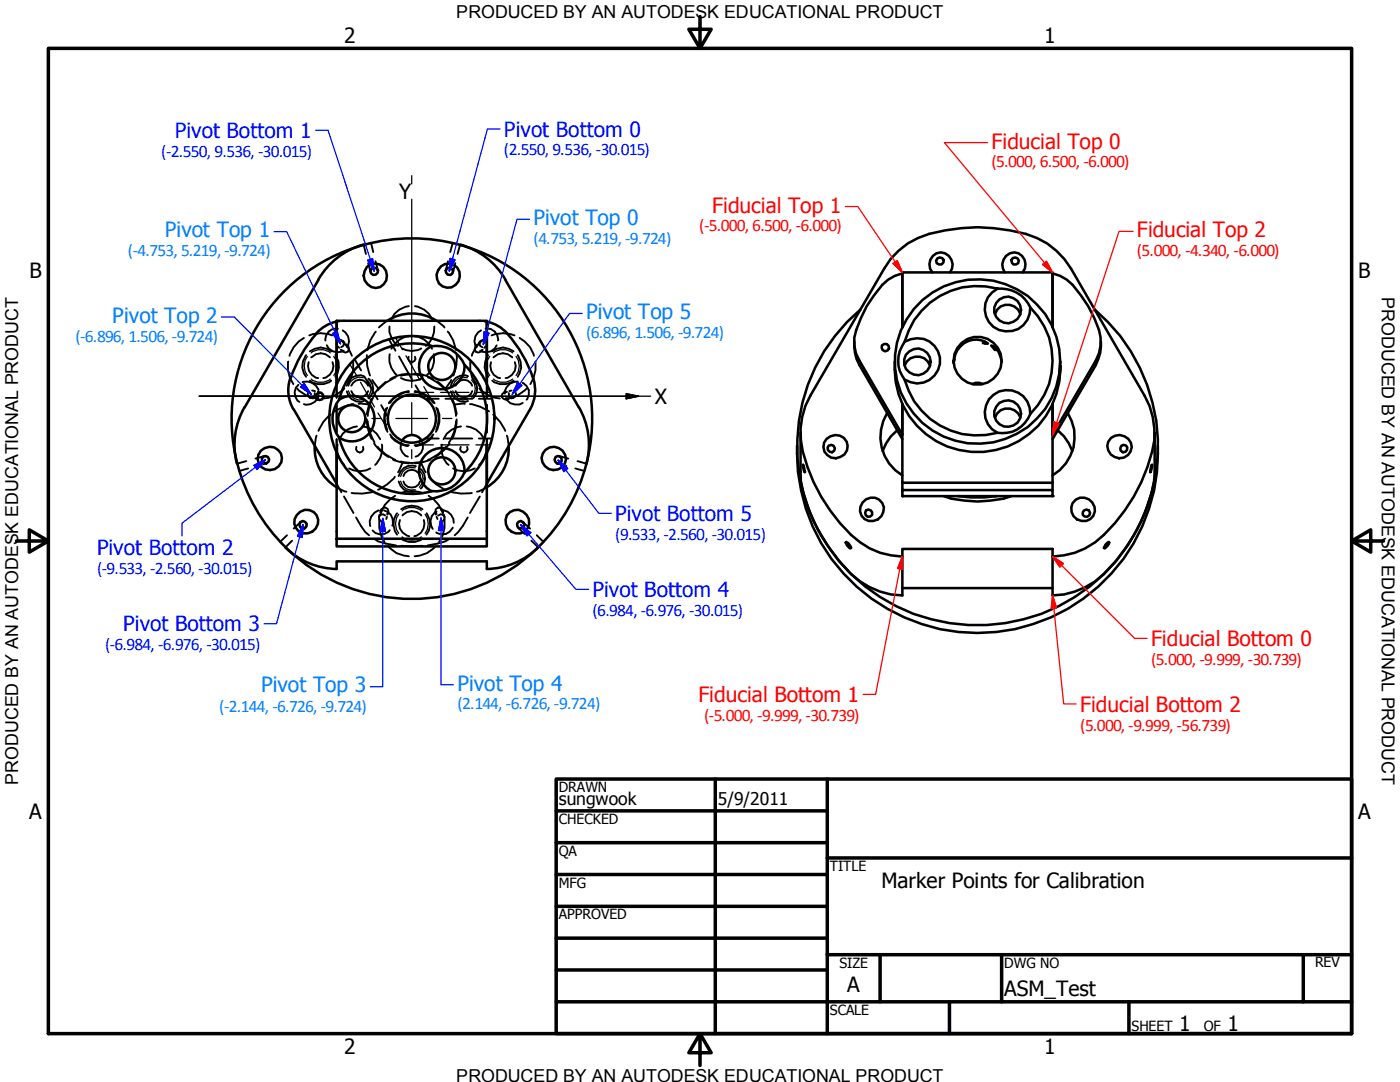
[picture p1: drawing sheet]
<svg xmlns="http://www.w3.org/2000/svg" width="279mm" height="216mm" viewBox="0 0 279 216" stroke-linecap="round" stroke-linejoin="round" font-family="sans-serif">
<!-- layer: Visible (ANSI) -->
<g fill="none" stroke="#000" stroke-width=".51">
<path d="M63.6 55.8l-14.8 25.5M72.5 48.8a15 15 0 0 0-9 7M73.2 53.3a2.41 2.41 0 0 1 3.9 .8 2.41 2.41 0 0 1-2.1 3.4 2.51 2.51 0 0 1-2.2-1.6 2.51 2.51 0 0 1 .4-2.6zM88 53.1a2.38 2.38 0 0 1 3.7 1.3 2.38 2.38 0 0 1-2.5 3 2.41 2.41 0 0 1-2-1.7 2.41 2.41 0 0 1 .8-2.6zM91.9 48.8a15 15 0 0 1 9 7M100.8 55.8l14.7 25.5M180.1 54.5a8.8 8.8 0 0 0-5.7 4.4 23.8 23.8 0 0 0-3.9 8.5v1.6l.3 1.5 .7 1.4 8.6 14.8M186.1 54.4a2.37 2.37 0 0 1 1.2-4 2.37 2.37 0 0 1 2.7 3.2l-.4 .8M199.1 57.6a4.5 4.5 0 0 0-.3 8 4.5 4.5 0 0 0 6.8-4.3M200.5 54.4a2.39 2.39 0 0 1 .2-3.3 2.39 2.39 0 0 1 3.3 0 2.47 2.47 0 0 1 .1 3.3M57.9 75.5a7.5 7.5 0 0 0 .6 6.1M63.2 66.5a25.5 25.5 0 0 0-5.2 9.1"/>
<path d="M67.2 64.2l-1.3 .4-1.2 .6-1.6 1.3M67.7 79.8a6 6 0 0 0 0 7.5M77.2 64a9 9 0 0 1 10 0M86.2 69a4.5 4.5 0 0 0-.3 8.1 4.5 4.5 0 0 0 6.8-4.3 6 6 0 0 0-6.5-3.7M86.2 69.1a15 15 0 0 0-18.5 10.7 4.5 4.5 0 0 1 7 3.7 4.5 4.5 0 0 1-7 3.8 15 15 0 0 0 18.5 10.7M92.7 72.8a15 15 0 0 1 0 21.4M97.2 64.2v12.4v-12.6h-30v12.6M97.2 64.2l1.9 .7 1.1 .7 1 .9M101.2 66.5a25.5 25.5 0 0 1 5.2 9.1M106.4 75.5a7.5 7.5 0 0 1-.6 6.1M170.5 68.2a8.4 8.4 0 0 0 1 4.6l8.6 14.8M171.8 61.7a35.8 35.8 0 0 0-8.6 44 35.8 35.8 0 0 0 41.1 17.9 35.7 35.7 0 0 0 14.1-61.9"/>
<path d="M178.6 72.1a16.5 16.5 0 0 0 15.9 18.1 16.5 16.5 0 0 0 17.1-16.9M180.1 65.3v-10.9h30v10.9v-10.8a8.8 8.8 0 0 1 5.6 4.4 21.1 21.1 0 0 1 3.9 8.5v1.6l-.3 1.5-.6 1.4-8.6 14.8M180.5 68.2a4.6 4.6 0 0 1 7.1 3.8 4.6 4.6 0 0 1-7.1 3.8M180.5 73a2.68 2.68 0 0 1 2.6-1.9 2.68 2.68 0 0 1 2.5 1.9M183.9 62a15.1 15.1 0 0 1 15.2-4.4 6.5 6.5 0 0 1 6.5 3.7 14.9 14.9 0 0 1 0 21.3 5.9 5.9 0 0 1-6.5 3.8 15.1 15.1 0 0 1-18.6-10.6 6.3 6.3 0 0 1 0-7.6l.9-2.2 1-2.1zM190.5 71.7l-.2 .8M194.1 76.6l.6-.2h.8l.7 .2M196.2 68.5l.9 .1a1.94 1.94 0 0 0-1.4-.7 4.6 4.6 0 0 0-5.4 4.5M196.6 68.2v.4M198.6 69.8l-.8-.8a3.6 3.6 0 0 1 2.1 3.3M198.6 62.7a2.65 2.65 0 0 1 2.5-1.9 2.65 2.65 0 0 1 2.5 1.9M211.6 72.1l-.1 2.6-.4 2.1a10.2 10.2 0 0 0 .5-3.9"/>
<path d="M219.7 68.2a8.4 8.4 0 0 1-1 4.6l-8.6 14.8M48.8 81.2a15 15 0 0 0-1.5 11.3M52.1 89.9a2.39 2.39 0 0 1 3.1-.4 2.39 2.39 0 0 1 .8 3.1 2.39 2.39 0 0 1-3 1.1 2.24 2.24 0 0 1-.9-3.8zM58.6 81.7l8.6 14.8M62.8 88.9a9 9 0 0 0 4.4 8.3M67.2 90.4v17.1M80.3 87.9a2.25 2.25 0 0 1 3.8 0M86.2 98a6 6 0 0 0 6.5-3.8 4.5 4.5 0 0 0-6.8-4.2 4.5 4.5 0 0 0 .3 8M97.2 90.4v17.1M101.5 88.9a9 9 0 0 1-4.3 8.3M105.8 81.7l-8.6 14.8M108.8 89.8a2.4 2.4 0 0 1 3.4 .1 2.4 2.4 0 0 1 0 3.3 2.43 2.43 0 0 1-3 .2 2.43 2.43 0 0 1-.9-2.9z"/>
<path d="M115.5 81.2a15 15 0 0 1 1.6 11.3M159.1 89a36 36 0 0 0 36 37.3 36 36 0 0 0 36-37.3M159.8 86.4v9.7a34.5 34.5 0 0 0 11.8 19.9 15 15 0 0 0 8.5 2.8v-9.3h30v9.3a16.2 16.2 0 0 0 12.4-6.6 34.6 34.6 0 0 0 7.8-16.1l.1-1.9v-7.8M160.3 92.7l.4 1.5a1.53 1.53 0 0 1-.5-1.4zM165 87.6a2.37 2.37 0 0 1 3.9 .5 2.37 2.37 0 0 1-2.1 3.3 2.29 2.29 0 0 1-2.3-1.3 2.29 2.29 0 0 1 .5-2.5zM177 82.4a9 9 0 0 0 3.1 12.5M179.1 85.9l-1.3 1.2-1 1.4-.7 1.5M180.1 96.3v2.7h30v-1.2h-30M180.1 96.3h30v1.5M180.1 80.6v15.7M188.3 99a21.5 21.5 0 0 0 13.5 0M191.3 99l2.5 .3h2.5l2.6-.3"/>
<path d="M198.6 83.3a2.68 2.68 0 0 1 2.5-1.8 2.68 2.68 0 0 1 2.5 1.8M205.6 82.6a4.5 4.5 0 0 0-6.8-4.2 4.5 4.5 0 0 0 .3 8M210.1 80.6v15.7M211.1 85.9l1.2 1.2 1 1.4 .7 1.5M213.1 82.4a8.9 8.9 0 0 1-3 12.5M214.7 99.7a2.4 2.4 0 0 1 3.5 .9 2.4 2.4 0 0 1-1.4 3.3 2.43 2.43 0 0 1-2.8-1.2 2.43 2.43 0 0 1 .7-3zM221.7 87.4a2.54 2.54 0 0 1 4.2 1.8 2.43 2.43 0 0 1-3 2.2 2.43 2.43 0 0 1-1.7-3.3zM229.8 92.8l.1-.1-.1 1-.2 .5zM57 109.2a15 15 0 0 0 10.2 4.3M59.2 102.7a2.36 2.36 0 0 1 4 .2 2.36 2.36 0 0 1-1.8 3.5 2.28 2.28 0 0 1-2.4-1.1 2.28 2.28 0 0 1 .2-2.6zM67.2 113.5v-1.5h30v1.5M67.2 107.5h30v1.5h-30z"/>
<path d="M101.2 102.8a2.43 2.43 0 0 1 3.6-.4 2.43 2.43 0 0 1-.1 3.6 2.49 2.49 0 0 1-3-.2 2.49 2.49 0 0 1-.5-3zM107.4 109.2a15 15 0 0 1-10.2 4.3M168.8 108.3l.1-.2a1.84 1.84 0 0 1 1 1.2l-.2 .1a1.92 1.92 0 0 1-.9-1.1zM172.1 100.3a2.35 2.35 0 0 1 4 .1 2.35 2.35 0 0 1-1.8 3.5 2.26 2.26 0 0 1-2.4-1 2.26 2.26 0 0 1 .2-2.6zM180.1 111.1a14.9 14.9 0 0 1-10.2-4.4 34.1 34.1 0 0 1-10.1-18.9 14.9 14.9 0 0 1 1.9-8.9l14.8-25.3a14.9 14.9 0 0 1 8.9-6.9 34.5 34.5 0 0 1 21.5 .8 15.3 15.3 0 0 1 6.8 6.1l14.7 25.3a15.8 15.8 0 0 1 .6 14.3 34.5 34.5 0 0 1-10.4 15 14.9 14.9 0 0 1-8.5 2.9M180.1 117.3h30M220.8 108.5l.5-.4a1.43 1.43 0 0 1-.9 1.3l-.1-.1z"/>
<circle cx="74.7" cy="54.1" r=".76"/>
<circle cx="89.7" cy="54.2" r=".74"/>
<circle cx="187.6" cy="52.1" r=".74"/>
<circle cx="202.6" cy="52.1" r=".72"/>
<circle cx="63.8" cy="79.1" r=".76"/>
<circle cx="88.2" cy="73.1" r="2.7"/>
<circle cx="176.7" cy="69.3" r=".74"/>
<circle cx="183.1" cy="72.2" r="2.64"/>
<circle cx="195.1" cy="72" r="4.8"/>
<circle cx="195.1" cy="72.1" r="16.5"/>
<circle cx="201.1" cy="61.9" r="2.66"/>
<circle cx="53" cy="91.7" r=".74"/>
<circle cx="70.2" cy="83.5" r="2.7"/>
<circle cx="82.2" cy="83.5" r="16.5"/>
<circle cx="82.2" cy="83.5" r="36"/>
<circle cx="82.2" cy="83.5" r="4.8"/>
<circle cx="88.2" cy="93.9" r="2.7"/>
<circle cx="111.4" cy="91.7" r=".74"/>
<circle cx="165.9" cy="89.5" r=".74"/>
<circle cx="201.1" cy="82.6" r="2.66"/>
<circle cx="224.3" cy="89.5" r=".74"/>
<circle cx="60.5" cy="104.7" r=".74"/>
<circle cx="103.9" cy="104.7" r=".72"/>
<circle cx="173.3" cy="102.4" r=".74"/>
<circle cx="216.8" cy="102.4" r=".74"/>
</g>
<g fill="#000">
<circle cx="180.1" cy="99" r=".25"/>
<circle cx="210.1" cy="99" r=".25"/>
</g>
<!-- layer: Hidden (ANSI) -->
<g fill="none" stroke="#000" stroke-width=".38">
<path d="M72.6 48.8l.4 1.9M73.5 52.5l.5 1.8M74 48.5l.5 1.8M74.9 52.1l.5 1.9M89.4 52.1l-.4 1.9M90.4 48.5l-.5 1.8M90.9 52.5l-.5 1.8M91.8 48.8l-.5 1.9M57.5 72.1a5.9 5.9 0 0 0 1 4.5M59.3 77.5a6.2 6.2 0 0 0 4.1 2M59.6 76.8a2.14 2.14 0 0 0 .2 3.4M60.4 76.3a2.5 2.5 0 0 1 3.2 1.6"/>
<path d="M60.6 67.4a6.1 6.1 0 0 0-2.8 3.6M61.1 70.9a3.5 3.5 0 0 0 0 4.3M61.6 78.2l-.2 .4 .1 .5 .4 .3M61.6 72.3a2.44 2.44 0 0 0 1.9 3.1M61.7 66.9a6.1 6.1 0 0 1 4.6 0M61.8 70.1a3.4 3.4 0 0 1 4.4 0M61.8 75.9a3.4 3.4 0 0 0 4.3 0M61.9 79.4l.6 .1M62.1 71.3a2.54 2.54 0 0 1 3.7 0M62.3 77.9l.6 .1M62.8 78.4v.5l-.4 .4-.5 .1M63.1 79.6l.5 .2"/>
<path d="M63.4 78.2l.5 .2M63.6 78.8a2.37 2.37 0 0 1-3 1.8M65.2 68.9a2.36 2.36 0 0 0 3.4 1.1M66.4 72.3a2.34 2.34 0 0 1-1.9 3.1M66.9 70.9a3.5 3.5 0 0 1 0 4.3M67.2 76.6v2.8M67.3 67.4a5.9 5.9 0 0 1 2.9 3.6M67.4 69.1l.3 .3M67.4 65.6a2.13 2.13 0 0 0-2.4 2.3M67.7 64.1l-.5 .1M68 69.8l.3 .3M68.4 65.9a2.39 2.39 0 0 1 .9 3.4"/>
<path d="M68.5 68.1l-.5-.3-.5 .1-.3 .5M68.5 68.1l.1 .4-.1 .5-.4 .3M68.5 68.1l.3 .3M68.7 77.5a6.2 6.2 0 0 1-4.1 2M68.8 64l-.5 .1M69.1 68.8l.4 .4 .2 .5-.3 .5-.4 .2-.5-.2-.4-.4M69.1 68.7l.3 .4M69.2 78.1a2.56 2.56 0 0 0 3.4 1.9M70.1 77a1.78 1.78 0 0 1 1.7-1.2 1.78 1.78 0 0 1 1.7 1.2M70.1 78a1.75 1.75 0 0 0 1.7 1.3 1.75 1.75 0 0 0 1.7-1.3M70.5 72.1a6.8 6.8 0 0 1-1 4.5M70.7 71.6l1.4 2.3"/>
<path d="M72.6 75.1a2.55 2.55 0 0 0-3.4 1.9M72.7 75.1l2.7 4.6M73.2 70.9a8.2 8.2 0 0 0 .7 4M73.5 75.6a2.51 2.51 0 0 1 0 3.9M74.2 79.6l-.5 1.1M74.3 75.8l1.2 1.7M74.7 78.8a7.9 7.9 0 0 0-1.3 4.2M75 66.2a7.3 7.3 0 0 0-1.7 3.6M75.5 77.5l-.8 1M77 76.2l-1.5 1.3M77.2 64l-1.6 1.3M77.6 67.7l1.3 2.3"/>
<path d="M77.7 65.2a4.4 4.4 0 0 0 1.7 3.8M77.8 70.7a4.3 4.3 0 0 0 1.3 4.1M78.9 75.3a8.5 8.5 0 0 0-3.5 2.6M79.6 71.1l2.6 4.7M80 75.4a4.4 4.4 0 0 0 4.3 0M80 75a7.7 7.7 0 0 1 4.4 0M80.3 69.5a3.8 3.8 0 0 0 3.8 0M81.5 71.2v.4l.2 .5 .5 .2 .5-.2 .2-.5-.1-.4M81.6 67.1a4.4 4.4 0 0 0-3.5 2.5M81.6 78a5.5 5.5 0 0 0-4 2.5M81.6 61.1a4.4 4.4 0 0 0-3.6 2.9M81.6 78.2a5 5 0 0 0-3.7 2.2"/>
<path d="M81.7 74.5h-.1a7.5 7.5 0 0 0-3.7 1.2M82.7 74.5a7.1 7.1 0 0 1 3.8 1.2M82.7 67.1a4.2 4.2 0 0 1 3.5 2.5M82.7 78.2a4.7 4.7 0 0 1 3.8 2.2M82.8 78a5.5 5.5 0 0 1 3.9 2.5M82.8 61.1a4.4 4.4 0 0 1 3.6 2.9M82.9 76.9l1.4 2.3M83.7 78.3v.2M83.7 78.7v.3M84.9 79.6h2.7M85.4 75.3a8.5 8.5 0 0 1 3.6 2.6M85.6 79.8l-.2 .1"/>
<path d="M86 79.6l-.2 .2M86.6 70.7a4.3 4.3 0 0 1-1.4 4.1M86.7 65.2a4.4 4.4 0 0 1-1.7 3.8M87.2 64l1.5 1.3M87.4 76.2l1.5 1.3M88.9 79.6h5.3M88.9 77.5l.7 1M89.3 66.2a7.3 7.3 0 0 1 1.7 3.6M89.6 78.8a7.3 7.3 0 0 1 1.4 4.2M90 78.1a2.67 2.67 0 0 0 3.4 1.9M90 75.8l-1.1 1.7M90.2 79.6l.5 1.1 .4 2"/>
<path d="M90.9 77a1.73 1.73 0 0 1 1.7-1.2 1.73 1.73 0 0 1 1.6 1.2M90.9 78a1.71 1.71 0 0 0 1.7 1.3 1.71 1.71 0 0 0 1.6-1.3M91.1 70.9a8.2 8.2 0 0 1-.6 4M93.4 75.1a2.59 2.59 0 0 0-3.4 1.9M93.9 72.1a5.9 5.9 0 0 0 1 4.5M94.4 75.6a2.62 2.62 0 0 1 0 3.9M95.2 68.8l-.3 .4-.2 .5 .2 .5 .5 .2 .5-.2 .3-.4M95.2 68.7l-.3 .4M95.6 79.6h2.6M95.6 64l.5 .1M95.7 77.5a6.2 6.2 0 0 0 4.1 2M95.9 68.1l.4-.3 .5 .1 .4 .5"/>
<path d="M95.9 68.1l-.2 .4 .1 .5 .5 .3M95.9 68.1l-.3 .3M96 65.9a2.27 2.27 0 0 0-.9 3.4M96.3 69.8l-.3 .3M96.6 64.1l.6 .1M96.9 65.6a2.13 2.13 0 0 1 2.5 2.3M97 69.1l-.4 .3M97 67.4a6.1 6.1 0 0 0-2.8 3.6M97.2 76.6v2.8M97.4 70.9a3.7 3.7 0 0 0 .1 4.3M98 72.3a2.45 2.45 0 0 0 1.8 3.1M98.1 66.9a6.1 6.1 0 0 1 4.6 0"/>
<path d="M98.2 70.1a3.3 3.3 0 0 1 4.3 0M98.2 75.9a3.4 3.4 0 0 0 4.3 0M98.5 71.3a2.54 2.54 0 0 1 3.7 0M99.1 68.9a2.27 2.27 0 0 1-3.3 1.1M101 79.4a2.27 2.27 0 0 0 3.3 1M101.1 78.2l-.5 .1-.4 .4-.1 .5 .4 .4 .5 .2 .4-.3M101.2 78.2h-.5M101.5 78.4l.1 .5 .3 .4 .5 .1M101.5 79.6l-.4 .1M102.1 77.9l-.4 .1M102.4 79.4l-.4 .1M102.7 72.3a2.34 2.34 0 0 1-1.8 3.1"/>
<path d="M102.8 78.2l.2 .4-.1 .5-.5 .3M103.3 76.1a2.34 2.34 0 0 0-2.5 2.4M103.3 70.9a3.8 3.8 0 0 1 0 4.3M103.7 67.4a5.5 5.5 0 0 1 2.9 3.6M104.3 76.4a2.14 2.14 0 0 1 .8 3.4M105.1 77.5a6.2 6.2 0 0 1-4.1 2M106.9 72.1a6.8 6.8 0 0 1-1 4.5M49.1 92l-1.8 .5M49.5 93.5l-1.7 .5M52.8 91l-1.8 .5M53.1 92.5l-1.7 .5M63.2 86.9l-.4 2.1"/>
<path d="M66 82.7a7 7 0 0 0-2.4 3.3M67.2 97.3l2 .8M67.2 80.8v5.5M67.2 87.6v2.8M67.2 96.5l.9 1.7M67.4 88.7a4.2 4.2 0 0 0 1.3 4.1M68.6 99.1l1.9 3.3M69.7 93.5a4.2 4.2 0 0 0 4.2 0M70.5 80.6a9.2 9.2 0 0 0-3.8 1.5M71.1 89.2v.5l.2 .4 .5 .2 .5-.2 .2-.4v-.5M71.2 85.1a4.1 4.1 0 0 0-3.4 2.5M71.6 80.6l2.1 .1"/>
<path d="M72.3 85.1a4.3 4.3 0 0 1 3.6 2.5M73.2 83.7a9.3 9.3 0 0 0 1 3.9M73.4 84.1a8.4 8.4 0 0 0 1.3 4.2M73.7 80.7l-.5 2M74.4 98.1a9 9 0 0 1-4.2 .3M74.7 88.5l.3 .5a8.5 8.5 0 0 0 2.5 2.2M75.4 89.2a8.5 8.5 0 0 0 3.5 2.6M76.1 80.8l1.3 2.4M76.2 88.7a4.2 4.2 0 0 1-1.3 4.1M77 81.5a5 5 0 0 0 .3 4.7M77.1 84.8h-.2M77.3 81.3a5 5 0 0 0 0 4.4"/>
<path d="M77.5 84.5l-.2 .1M77.9 86.7a5 5 0 0 0 3.7 2.1M78 87.2l.7 .7 1.3 .7M78.4 91.7l1.9 .6M78.8 95.1a8.4 8.4 0 0 1-3.4 2.6M78.9 98.9a5.5 5.5 0 0 0-2.9 3.6M79.6 96.1a2.64 2.64 0 0 0 3.4 1.9M79.9 98.4a6.1 6.1 0 0 1 4.6 0M80 88.6l1.4 .4M80 88.6a2.14 2.14 0 0 0 1.4 2.5M80 92.1a7.7 7.7 0 0 0 4.4 0M80.1 88.4l-.1 .2"/>
<path d="M80.3 87.9l-.2 .2M80.3 92.3l-.9 1.9M80.3 92.3l1.3 .2M80.5 95a1.71 1.71 0 0 1 1.7-1.3 1.71 1.71 0 0 1 1.6 1.3M80.5 96.1a1.73 1.73 0 0 0 1.7 1.2 1.73 1.73 0 0 0 1.6-1.2M83 93a2.61 2.61 0 0 0-3.4 2M83.7 88.6v.2M83.7 88.1v.2M83.9 93.6a2.55 2.55 0 0 1 0 3.9M84 92.3l1 1.9M84 92.3l-1.2 .2M84.1 87.9l.1 .2"/>
<path d="M84.3 88.4l.1 .2M84.4 88.6l-1.5 .4M84.4 88.6a2.1 2.1 0 0 1-1.5 2.5M84.9 87.5h2.7M85.5 98.9a6.1 6.1 0 0 1 2.9 3.6M85.6 95.1a7.4 7.4 0 0 0 3.4 2.6M85.9 91.7l-1.9 .6M86.3 87.2l-.7 .7-1.2 .7M86.5 86.7a4.7 4.7 0 0 1-3.8 2.1M87.1 81.3a5 5 0 0 1 0 4.4M87.3 81.5a5 5 0 0 1-.3 4.7M88.2 88.7a4.2 4.2 0 0 0 1.3 4.1"/>
<path d="M88.9 87.5h5.3M89 89.2a8.5 8.5 0 0 1-3.6 2.6M89.7 88.5a7.9 7.9 0 0 1-2.9 2.7M89.9 98.1a9 9 0 0 0 4.3 .3M90.4 93.5a4.4 4.4 0 0 0 4.3 0M91 84.1a7.8 7.8 0 0 1-1.4 4.2M91.1 83.7a8.3 8.3 0 0 1-.9 3.9M91.9 89.2l-.1 .5 .3 .4 .5 .2 .4-.2 .3-.4-.1-.5M92 85.1a4.3 4.3 0 0 0-3.5 2.5M92.8 80.6l-2.1 .1M93.2 85.1a4.3 4.3 0 0 1 3.4 2.5M93.8 80.6a8.4 8.4 0 0 1 3.8 1.5"/>
<path d="M95.6 87.5h2.6M95.8 99.1l-2 3.3M97 88.7a4.2 4.2 0 0 1-1.4 4.1M97.2 97.3l-2 .8M97.2 80.8v5.5M97.2 87.6v2.8M97.2 96.5l-1 1.7M98.4 82.7a8.4 8.4 0 0 1 2.4 3.3M101.2 86.9l.3 2.1M111.2 92.5l1.8 .5M111.6 91l1.8 .5M114.8 93.5l1.8 .5"/>
<path d="M115.3 92l1.7 .5M57.3 106.8l-1.4 1.3M58.3 107.9l-1.3 1.3M59.9 104.2l-1.3 1.3M61 105.3l-1.4 1.3M71.1 103.3l1.8 2.9 .8 .6M74.7 107.5l.7 .5 3.7 .8M75.6 101.9a2.47 2.47 0 0 0-1.7 3.1M75.6 103.1l.1 .5 .3 .4 .5 .1M75.7 103.6a6.8 6.8 0 0 0 1 4.5M75.8 102.7l-.2 .4M76 102.2l.1-.5 .4-.4h.5l.4 .3 .1 .5-.2 .5"/>
<path d="M76 101.8l-.1 .4M76.6 101.9a2.26 2.26 0 0 1 1.7 3M76.9 102.9l-.4-.3-.6 .1-.3 .4M77.2 103.1l-.1 .5M77.5 109a5.5 5.5 0 0 0 4.1 2M77.5 102.2l-.2 .5M77.8 105.8a2.18 2.18 0 0 1-3.4 .1M79.2 102.4a3.3 3.3 0 0 0 0 4.3M79.8 103.8a2.42 2.42 0 0 0 1.9 3.2M80.1 108.9l2.1 .1 2.1-.1M80.1 101.6a3.6 3.6 0 0 1 4.2 0M80.1 107.4a3.4 3.4 0 0 0 4.2 0"/>
<path d="M80.3 102.9a2.42 2.42 0 0 1 3.8 0M84.6 103.8a2.52 2.52 0 0 1-1.9 3.2M85.2 102.4a3.5 3.5 0 0 1-.1 4.3M86.9 109a5.5 5.5 0 0 1-4.2 2M86.9 102.2l.1 .5M87.1 102.1a2.25 2.25 0 0 0-.7 3.4M87.1 103.1l.2 .5M87.4 102.9l.5-.3 .5 .1 .3 .4M88.1 101.9a2.28 2.28 0 0 1 2.5 2.4M88.3 102.2v-.5l-.4-.4h-.5l-.4 .3-.1 .5 .2 .5M88.3 101.8l.2 .4M88.6 102.7l.1 .4"/>
<path d="M88.6 103.6a5.9 5.9 0 0 1-1 4.5M88.7 103.1v.5l-.4 .4-.5 .1M89.7 107.5l-.8 .5-3.6 .8M90.4 105.3a2.19 2.19 0 0 1-3.3 .9M93.3 103.3l-.9 1.6-1 1.3-.7 .6M103.4 105.3l1.3 1.3M104.4 104.2l1.4 1.3M106 107.9l1.4 1.3M107.1 106.8l1.4 1.3"/>
</g>
<!-- layer: Hidden Narrow (ANSI) -->
<g fill="none" stroke="#000" stroke-width=".25">
<path d="M61.3 71.1a3.2 3.2 0 0 0 0 3.8M62.1 70.4a2.97 2.97 0 0 1 3.8 0M62.1 75.6a2.97 2.97 0 0 0 3.8 0M66.6 71.1a3.2 3.2 0 0 1 0 3.8M69.5 78a2.34 2.34 0 0 0 3 1.7M69.8 72.6l1.4 2.5M71.9 76.3l2.8 4.9M72.5 75.4a2.37 2.37 0 0 0-3 1.6M73.3 75.8a2.31 2.31 0 0 1 0 3.4M78.9 67.4l1.4 2.4M81 71l2.8 4.9M83.7 78.3h2.9"/>
<path d="M84.6 77.2l1.4 2.4M87.9 78.3h5.7M90.4 78a2.25 2.25 0 0 0 2.9 1.7M93.3 75.4a2.27 2.27 0 0 0-2.9 1.6M94.1 75.8a2.31 2.31 0 0 1 0 3.4M95 78.3h2.9M97.7 71.1a3.2 3.2 0 0 0 0 3.8M98.5 70.4a2.97 2.97 0 0 1 3.8 0M98.5 75.6a2.97 2.97 0 0 0 3.8 0M103 71.1a3.2 3.2 0 0 1 0 3.8M75.4 82.4l1.5 2.4M79.9 96a2.25 2.25 0 0 0 3 1.7"/>
<path d="M82.9 93.3a2.25 2.25 0 0 0-3 1.8M83.7 93.9a2.24 2.24 0 0 1 0 3.3M83.7 88.8h2.8M87.9 88.8h5.7M95 88.8h2.9M79.6 102.6a3.2 3.2 0 0 0 0 3.8M80.3 101.9a2.97 2.97 0 0 1 3.8 0M80.3 107.1a2.97 2.97 0 0 0 3.8 0M84.8 102.6a3.2 3.2 0 0 1 0 3.8"/>
</g>
<!-- layer: Hidden (ANSI) -->
<g fill="#000">
<circle cx="67.7" cy="68.3" r=".19"/>
<circle cx="102.6" cy="78.5" r=".19"/>
<circle cx="76.3" cy="103.7" r=".19"/>
</g>
<!-- layer: Border (ANSI) -->
<g fill="none" stroke="#000" stroke-width=".7">
<path d="M9.7 9.7h260v196.5h-260zM139.7 3.3v6.4l-2.2-3.9h4.4l-2.2 3.9M3.3 107.9h6.4l-3.9-2.2v4.5l3.9-2.3M269.7 107.9l3.9 2.3v-4.5l-3.9 2.2h6.4M111 155.4h158.7v50.8h-158.7zM142.7 155.4v50.8M165.1 155.4v50.8M111 161.8h54.1M111 168.1h54.1M111 174.5h54.1M165.1 171.2h104.6M111 180.8h54.1"/>
<path d="M111 187.2h54.1M111 193.5h54.1M111 199.9h158.7M165.1 190.5h104.6M175.6 190.5v9.4M189.5 199.9v6.3M199.9 190.5v9.4M225.3 199.9v6.3M260.1 190.5v9.4M139.7 206.2l2.2 3.9h-4.4l2.2-3.9v6.4"/>
</g>
<!-- layer: Copy (1) of 0 -->
<path d="M197.1 28.4h-8.6l21.6 26M168.7 41.2h2.5l8.9 13.2M178.2 52.6l.9-.6 1 2.4zM208.1 52.8l.8-.7 1.2 2.3zM226.1 46.2h-2.8l-13.2 40.5M210.4 84.2l.9 .3-1.2 2.2zM180.1 111.1v2.5l-1-.2zM180.1 111.1l-5.3 27.5h-2.5M210.1 111.1l2.1 1.4-.7 .7zM210.1 111.1l16.3 16.3h2.5M210.1 118.8l.7 2.5h-1zM210.1 118.8l2.2 21.7h2.5" fill="none" stroke="#f00" stroke-width=".25"/>
<g fill="#f00" stroke="#f00" stroke-width=".25">
<path d="M210.1 111.1l2.1 1.4z"/>
<path d="M210.1 111.1l2.1 1.4-.7 .7z"/>
<path d="M180.1 111.1v2.5z"/>
<path d="M180.1 111.1v2.5l-1-.2z"/>
<path d="M210.1 118.8l.7 2.5z"/>
<path d="M210.1 118.8l.7 2.5h-1z"/>
<path d="M178.2 52.6l1.9 1.8z"/>
<path d="M178.2 52.6l.9-.6 1 2.4z"/>
<path d="M208.1 52.8l2 1.6z"/>
<path d="M208.1 52.8l.8-.7 1.2 2.3z"/>
<path d="M210.4 84.2l-.3 2.5z"/>
<path d="M210.4 84.2l.9 .3-1.2 2.2z"/>
</g>
<!-- layer: Center Mark (ANSI) -->
<path d="M82.2 75.6v1.7M74.2 83.5h1.8M79 83.5h6.3M82.2 80.3v6.4M82.2 89.7v1.8M88.3 83.5h1.9" fill="none" stroke="#000" stroke-width=".25"/>
<!-- layer: Copy (2) of 0 -->
<g fill="none" stroke="#00f" stroke-width=".25">
<path d="M63 26h2.5l9.2 28.1M99.8 25.7h-2.5l-7.6 28.4M54.7 46.2h2.5l10.7 22.4M73.4 51.9l1-.3 .3 2.5zM89.9 51.6l.9 .2-1.1 2.3zM105.7 43.8h-2.5l-6.7 25M44.2 63.2h2.5l15.4 15.5M60.7 76.5l1.4 2.2-2.1-1.5zM66.4 66.5l.9-.4 .6 2.5zM96.6 66.2l1 .3-1.1 2.3zM103.3 76.3l.8 .6-1.9 1.8zM116.2 62.5h-2.5l-11.5 16.2"/>
<path d="M50.7 92.8l2.3-1-1.7 1.9zM53 91.8l-16.7 12.6v2.5M111.4 91.8l1.9 1.7-.8 .6zM111.4 91.8l8.1 10.6h2.5M60.5 104.7l-.2 2.6-.9-.3zM60.5 104.7l-5.3 19.8h-2.5M76.4 103.4l.5 2.6h-1zM76.4 103.4v33.6h-2.5M88 103.4l.5 2.5h-1zM88 103.4v33.3h2.5M103.9 104.7l2 1.6-.7 .6zM103.9 104.7l11 12.9h2.6"/>
</g>
<g fill="#00f" stroke="#00f" stroke-width=".25">
<path d="M89.9 51.6l-.2 2.5z"/>
<path d="M89.9 51.6l.9 .2-1.1 2.3z"/>
<path d="M73.4 51.9l1.3 2.2z"/>
<path d="M73.4 51.9l1-.3 .3 2.5z"/>
<path d="M53 91.8l-1.7 1.9z"/>
<path d="M50.7 92.8l2.3-1-1.7 1.9z"/>
<path d="M60.5 104.7l-.2 2.6z"/>
<path d="M60.5 104.7l-.2 2.6-.9-.3z"/>
<path d="M103.9 104.7l2 1.6z"/>
<path d="M103.9 104.7l2 1.6-.7 .6z"/>
<path d="M111.4 91.8l1.9 1.7z"/>
<path d="M111.4 91.8l1.9 1.7-.8 .6z"/>
<path d="M96.6 66.2l-.1 2.6z"/>
<path d="M96.6 66.2l1 .3-1.1 2.3z"/>
<path d="M66.4 66.5l1.5 2.1z"/>
<path d="M66.4 66.5l.9-.4 .6 2.5z"/>
<path d="M60 77.2l2.1 1.5z"/>
<path d="M60.7 76.5l1.4 2.2-2.1-1.5z"/>
<path d="M76.4 103.4l.5 2.6z"/>
<path d="M76.4 103.4l.5 2.6h-1z"/>
<path d="M88 103.4l.5 2.5z"/>
<path d="M88 103.4l.5 2.5h-1z"/>
<path d="M103.3 76.3l-1.1 2.4z"/>
<path d="M103.3 76.3l.8 .6-1.9 1.8z"/>
</g>
<!-- layer: Symbol (ANSI) -->
<path d="M82.2 35.1v1.6M82.2 39.8v35.8M61.1 79.1h-21.3h21.3M61.5 79.1h20.6M82.3 79.1h20.7M103.2 79.1h26.7M125 78.5l2.4 .6-2.4 .5z" fill="none" stroke="#000" stroke-width=".25"/>
<path d="M125 79.6l2.4-.5zM125 78.5l2.4 .6-2.4 .5z" fill="#000" stroke="#000" stroke-width=".25"/>
<g font-size="4.2">
<text x="68.7" y="8.6">2</text>
<text x="208.4" y="8.6">1</text>
<text x="79.7" y="39.8">Y</text>
<text x="5.9" y="55.5">B</text>
<text x="271.1" y="55.5">B</text>
<text x="130.7" y="80.6">X</text>
<text x="5.8" y="163.4">A</text>
<text x="271" y="163.4">A</text>
<text x="175.9" y="177.1">Marker Points for Calibration</text>
<text x="169.1" y="198">A</text>
<text x="200.4" y="198.8">ASM_Test</text>
<text x="235.3" y="205.7">1</text>
<text x="245" y="205.7">1</text>
<text x="68.7" y="210.3">2</text>
<text x="208.4" y="210.3">1</text>
</g>
<g font-size="4.2" fill="#00f">
<text x="34.9" y="27.5">Pivot Bottom 1</text>
<text x="100.6" y="27.2">Pivot Bottom 0</text>
<text x="122.7" y="103.9">Pivot Bottom 5</text>
<text x="19.4" y="110.8">Pivot Bottom 2</text>
<text x="118.2" y="119.1">Pivot Bottom 4</text>
<text x="24.6" y="126">Pivot Bottom 3</text>
</g>
<g font-size="4.2" fill="#f00">
<text x="197.9" y="29.7">Fiducial Top 0</text>
<text x="142.1" y="42.4">Fiducial Top 1</text>
<text x="226.9" y="47.3">Fiducial Top 2</text>
<text x="229.7" y="129">Fiducial Bottom 0</text>
<text x="139.4" y="140.1">Fiducial Bottom 1</text>
<text x="215.6" y="142">Fiducial Bottom 2</text>
</g>
<g font-size="4.2" fill="#0080ff">
<text x="32.9" y="47.4">Pivot Top 1</text>
<text x="106.5" y="44.9">Pivot Top 0</text>
<text x="22.4" y="64.4">Pivot Top 2</text>
<text x="117" y="63.6">Pivot Top 5</text>
<text x="91.3" y="137.8">Pivot Top 4</text>
<text x="52.1" y="138.2">Pivot Top 3</text>
</g>
<g font-size="3.6">
<text x="91.1" y="3.6">PRODUCED BY AN AUTODESK EDUCATIONAL PRODUCT</text>
<text x="275.8" y="59.3" transform="rotate(90 275.8 59.3)">PRODUCED BY AN AUTODESK EDUCATIONAL PRODUCT</text>
<text x="3.6" y="156.6" transform="rotate(-90 3.6 156.6)">PRODUCED BY AN AUTODESK EDUCATIONAL PRODUCT</text>
<text x="91.1" y="215.9">PRODUCED BY AN AUTODESK EDUCATIONAL PRODUCT</text>
</g>
<g font-size="3.5" fill="#00f">
<text x="32.2" y="31.3">(-2.550, 9.536, -30.015)</text>
<text x="100.6" y="31">(2.550, 9.536, -30.015)</text>
<text x="122.7" y="107.7">(9.533,-2.560,-30.015)</text>
<text x="19.4" y="114.6">(-9.533, -2.560,-30.015)</text>
<text x="118.2" y="122.9">(6.984,-6.976, -30.015)</text>
<text x="21" y="129.7">(-6.984, -6.976, -30.015)</text>
</g>
<g font-size="3.5" fill="#f00">
<text x="197.9" y="33.4">(5.000, 6.500, -6.000)</text>
<text x="139.5" y="46.2">(-5.000,6.500, -6.000)</text>
<text x="226.9" y="51.1">(5.000, -4.340, -6.000)</text>
<text x="229.7" y="132.7">(5.000, -9.999, -30.739)</text>
<text x="140.5" y="143.9">(-5.000, -9.999, -30.739)</text>
<text x="215.6" y="145.8">(5.000,-9.999,-56.739)</text>
</g>
<g font-size="3.5" fill="#0080ff">
<text x="25.5" y="51.1">(-4.753, 5.219,-9.724)</text>
<text x="106.5" y="48.6">(4.753, 5.219,-9.724)</text>
<text x="15" y="68.2">(-6.896, 1.506,-9.724)</text>
<text x="117" y="67.4">(6.896, 1.506, -9.724)</text>
<text x="43.8" y="142">(-2.144, -6.726, -9.724)</text>
<text x="91.3" y="141.5">(2.144, -6.726,-9.724)</text>
</g>
<g font-size="3.5">
<text x="111.5" y="160.6">sungwook</text>
<text x="143.3" y="160.7">5/9/2011</text>
</g>
<g font-size="2.8">
<text x="111.5" y="158">DRAWN</text>
<text x="111.5" y="164.4">CHECKED</text>
<text x="111.5" y="170.8">QA</text>
<text x="165.6" y="173.7">TITLE</text>
<text x="111.5" y="177.1">MFG</text>
<text x="111.5" y="183.5">APPROVED</text>
<text x="167.5" y="193.1">SIZE</text>
<text x="200.4" y="193.1">DWG NO</text>
<text x="262.4" y="193">REV</text>
<text x="165.6" y="202.5">SCALE</text>
<text x="225.8" y="205.7">SHEET</text>
<text x="240.2" y="205.7">OF</text>
</g>
</svg>
